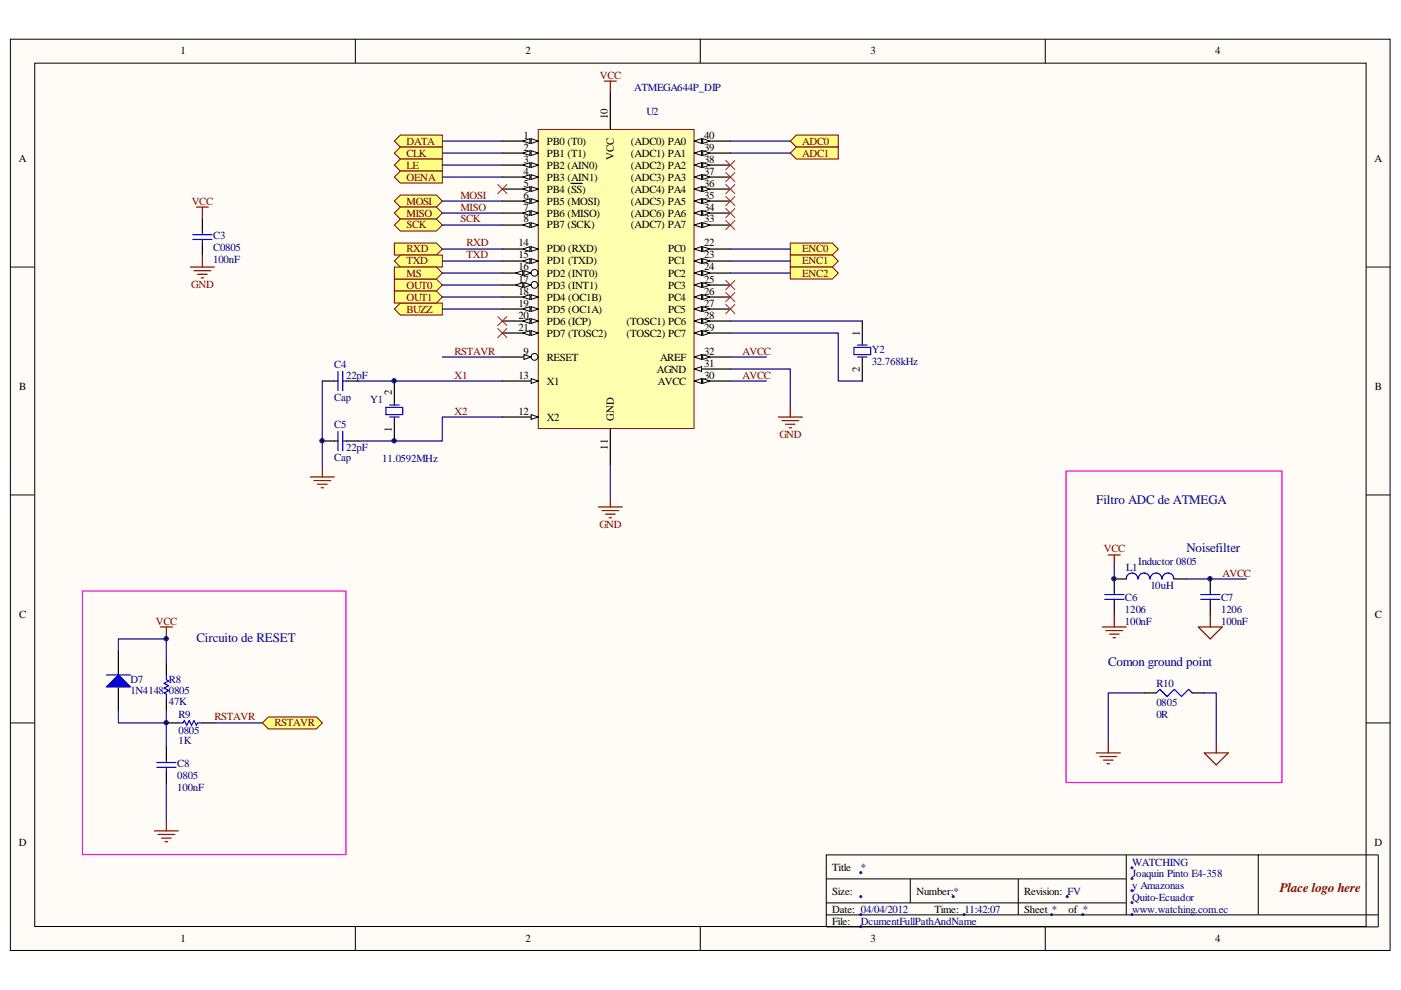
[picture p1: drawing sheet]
<svg xmlns="http://www.w3.org/2000/svg" width="297mm" height="210mm" viewBox="0 0 297 210" stroke-linecap="round" stroke-linejoin="round" font-family="sans-serif">
<path d="M2.3 8.4h292.4v193.1h-292.4z" fill="#fffcf8"/>
<path d="M2.2 8.3h292.5v193.2h-292.5z" fill="none" stroke="#000" stroke-width=".21"/>
<path d="M7.5 13.5h282.1v182.9h-282.1z" fill="#fffcf8"/>
<g fill="none" stroke="#000" stroke-width=".21">
<path d="M7.4 13.4h282.2v183h-282.2zM75.3 8.3v5.1M148.5 8.3v5.1M221.6 8.3v5.1M2.2 56.6h5.1M289.7 56.6h5.1M2.2 104.9h5.1M289.7 104.9h5.1M2.2 153.3h5.1M289.7 153.3h5.1M75.3 196.5v5.1M148.5 196.5v5.1"/>
<path d="M175.2 186.3h63.6M175.2 194h117M175.2 191.4h63.6M193 186.3v5.1M215.9 186.3v7.7M221.6 196.5v5.1M238.8 181.3v12.7M266.8 181.3h-91.6v15.2h117v-15.2h-25.4v12.7"/>
</g>
<g fill="#000080" stroke="#000080" stroke-width=".21">
<circle cx="182.5" cy="185" r=".21"/>
<circle cx="182.5" cy="190.1" r=".21"/>
<circle cx="202.1" cy="190.1" r=".21"/>
<circle cx="240" cy="184" r=".21"/>
<circle cx="226.3" cy="190.1" r=".21"/>
<circle cx="240" cy="186.3" r=".21"/>
<circle cx="240" cy="188.8" r=".21"/>
<circle cx="240" cy="191.4" r=".21"/>
<circle cx="240" cy="193.9" r=".21"/>
<circle cx="182.5" cy="193.9" r=".21"/>
<circle cx="204.4" cy="193.9" r=".2"/>
<circle cx="182.5" cy="196.5" r=".21"/>
<circle cx="229.6" cy="193.9" r=".21"/>
<circle cx="223" cy="193.9" r=".21"/>
</g>
<path d="M128.1 17.2h2.6M129.4 17.2v2.5M126.9 107.5h5M127.6 108.3h3.6M128.4 109h2M129.1 109.8h.6M129.4 104.9v2.6" fill="none" stroke="#800000" stroke-width=".25"/>
<path d="M154.8 32.5h12.8M93.8 42.6h12.7M93.8 45.2h12.7M93.8 47.7h12.7M93.8 52.8h12.7M93.8 55.3h12.7" fill="none" stroke="#000080" stroke-width=".25"/>
<g fill="#ffff80" stroke="#800000" stroke-width=".21">
<path d="M84.9 41.4h7.6l1.3 1.2-1.3 1.3h-7.6l-1.3-1.3z" fill-rule="evenodd"/>
<path d="M83.6 45.2l1.3-1.3h7.6l1.3 1.3-1.3 1.2h-7.6z" fill-rule="evenodd"/>
<path d="M83.6 47.7l1.3-1.3h7.6l1.3 1.3-1.3 1.3h-7.6z" fill-rule="evenodd"/>
<path d="M83.6 51.5h8.9l1.3 1.3-1.3 1.3h-8.9z" fill-rule="evenodd"/>
<path d="M83.6 55.3l1.3-1.2h8.9v2.5h-8.9z" fill-rule="evenodd"/>
</g>
<path d="M93.8 29.9h12.7M93.8 32.5h12.7M154.8 29.9h12.8M93.8 65.5h12.7M25.1 138v-2.5h10.2v5.1M25.1 150.7v2.6h10.2M35.3 150.7v7.7M45.5 153.3h10.1M35.3 166v7.6" fill="none" stroke="#000080" stroke-width=".25"/>
<path d="M25.1 138v5.1M25.1 145.6v5.1M35.3 140.6v2.5M35.3 148.2v2.5M35.3 153.3h2.5M42.9 153.3h2.6" fill="none" stroke="#000" stroke-width=".25"/>
<path d="M22.6 143.1h5M35.3 143.1v1l.5 .3-1 .5 1 .5-1 .5 1 .5-1 .5 .5 .3v1M37.8 153.3h1l.3-.5 .5 1 .5-1 .5 1 .5-1 .5 1 .3-.5h1" fill="none" stroke="#00f" stroke-width=".25"/>
<path d="M34 132.9h2.5M35.3 132.9v2.6M32.7 176.2h5.1M33.5 176.9h3.6M34.3 177.7h2M35 178.5h.5M35.3 173.6v2.6" fill="none" stroke="#800000" stroke-width=".25"/>
<path d="M22.6 145.6l2.5-2.5 2.5 2.5z" fill="#00f" stroke="#00f" stroke-width=".25"/>
<path d="M55.6 153.3l1.3-1.3h10.2l1.2 1.3-1.2 1.2h-10.2z" fill-rule="evenodd" fill="#ffff80" stroke="#800000" stroke-width=".21"/>
<path d="M226 99.9h45.8v66h-45.8zM17.5 125.3h55.8v55.9h-55.8z" fill="none" stroke="#f0f" stroke-width=".25"/>
<g fill="none" stroke="#000" stroke-width=".25">
<path d="M42.9 46.4v2.6M42.9 51.5v2.6M68.3 80.8h2.6M68.3 93.5h2.6M73.4 80.8h2.6M73.4 93.5h2.6M83.6 80.8v5.1M83.6 88.4v5.1M236.2 127.8v2.6M238.8 122.8h-2.6v2.5M249 122.8h2.5M256.6 122.8v2.5"/>
<path d="M256.6 127.8v2.6M35.3 158.4v2.5M242.6 146.9h2.6M252.8 146.9h2.5M35.3 163.5v2.5"/>
</g>
<g fill="none" stroke="#00f" stroke-width=".25">
<path d="M40.9 49.8h4M40.9 50.8h4M42.9 49v.8M42.9 50.8v.7M71.7 78.7v4.1M72.7 78.7v4.1M70.9 80.8h.8M70.9 93.5h.8M71.7 91.5v4M72.7 91.5v4M72.7 80.8h.7M72.7 93.5h.7"/>
<path d="M81.8 86.4h3.6v1.5h-3.6zM82.6 85.9h2M82.6 88.4h2M234.2 126.1h4.1M234.2 127.1h4.1M236.2 125.3v.8M236.2 127.1v.7M241.2 122.8a1.22 1.22 0 0 0-1.2-1.3 1.22 1.22 0 0 0-1.2 1.3M243.8 122.8a1.22 1.22 0 0 0-1.2-1.3 1.22 1.22 0 0 0-1.3 1.3M246.3 122.8a1.22 1.22 0 0 0-1.2-1.3 1.22 1.22 0 0 0-1.2 1.3M248.9 122.8a1.23 1.23 0 0 0-1.3-1.3 1.23 1.23 0 0 0-1.2 1.3M254.6 126.1h4"/>
<path d="M254.6 127.1h4M256.6 125.3v.8M256.6 127.1v.7M245.2 146.9l.7-.7 1.5 1.5 1.6-1.5 1.5 1.5 1.5-1.5 .8 .7M33.2 161.7h4.1M33.2 162.7h4.1M35.3 160.9v.8M35.3 162.7v.8"/>
</g>
<g fill="none" stroke="#800000" stroke-width=".25">
<path d="M40.4 56.6h5.1M41.1 57.4h3.6M41.6 43.9h2.6M41.9 58.1h2M42.7 58.9h.5M42.9 43.9v2.5M42.9 54.1v2.5M68.3 98.6v2.5M65.8 101.1h5.1M66.6 101.9h3.5M67.3 102.7h2.1M68.1 103.4h.5"/>
<path d="M235 117.7h2.5M236.2 117.7v2.5M233.7 132.9h5.1M234.5 133.7h3.5M235.2 134.5h2.1M236 135.2h.5M236.2 130.4v2.5M254.1 132.9h5l-2.5 2.6zM256.6 130.4v2.5M232.4 159.6h5.1M235 157.1v2.5M255.3 159.6h5.1l-2.5 2.6z"/>
<path d="M257.9 157.1v2.5M233.2 160.4h3.6M234 161.2h2M234.7 161.9h.5"/>
</g>
<path d="M68.3 80.8v17.8M76 80.8h30.5M106.5 88.4h-12.7v5.1h-17.8M236.2 120.2v2.6M251.5 122.8h12.7M242.6 146.9h-7.6v10.2M255.3 146.9h2.6v10.2" fill="none" stroke="#000080" stroke-width=".25"/>
<g fill="#ffff80" stroke="#800000" stroke-width=".21">
<path d="M168.8 28.6h8.9v2.6h-8.9l-1.2-1.3z" fill-rule="evenodd"/>
<path d="M167.6 32.5l1.2-1.3h8.9v2.5h-8.9z" fill-rule="evenodd"/>
</g>
<path d="M114.2 27.5h33v63.4h-33z" fill="#ffffb0"/>
<path d="M114.1 27.4h33.1v63.5h-33.1z" fill="none" stroke="#800000" stroke-width=".21"/>
<path d="M147.2 78.2h7.6" fill="none" stroke="#000" stroke-width=".25"/>
<path d="M147.2 78.2l1.5-.5v1z" fill="#fffcf8" stroke="#000" stroke-width=".21"/>
<path d="M106.5 80.8h7.6" fill="none" stroke="#000" stroke-width=".25"/>
<path d="M112.6 80.3l1.5 .5-1.5 .5z" fill="#fffcf8" stroke="#000" stroke-width=".21"/>
<path d="M106.5 88.4h7.6" fill="none" stroke="#000" stroke-width=".25"/>
<path d="M112.6 87.9l1.5 .5-1.5 .5z" fill="#fffcf8" stroke="#000" stroke-width=".21"/>
<path d="M106.5 75.7h7.6" fill="none" stroke="#000" stroke-width=".25"/>
<g fill="#fffcf8" stroke="#000" stroke-width=".21">
<path d="M111.1 75.2l1.5 .5-1.5 .5z"/>
<circle cx="113.3" cy="75.7" r=".72"/>
</g>
<path d="M106.5 57.9h7.6" fill="none" stroke="#000" stroke-width=".25"/>
<g fill="#fffcf8" stroke="#000" stroke-width=".21">
<path d="M111.1 57.4l1.5 .5-1.5 .5z"/>
<path d="M109.3 57.9l1.5-.5v1z"/>
<circle cx="113.3" cy="57.8" r=".71"/>
</g>
<path d="M106.5 60.4h7.6" fill="none" stroke="#000" stroke-width=".25"/>
<g fill="#fffcf8" stroke="#000" stroke-width=".21">
<path d="M111.1 59.9l1.5 .5-1.5 .5z"/>
<path d="M109.3 60.4l1.5-.5v1z"/>
<circle cx="113.3" cy="60.4" r=".72"/>
</g>
<path d="M106.5 63h7.6" fill="none" stroke="#000" stroke-width=".25"/>
<g fill="#fffcf8" stroke="#000" stroke-width=".21">
<path d="M112.6 62.5l1.5 .5-1.5 .5z"/>
<path d="M110.8 63l1.6-.5v1z"/>
</g>
<path d="M106.5 65.5h7.6" fill="none" stroke="#000" stroke-width=".25"/>
<g fill="#fffcf8" stroke="#000" stroke-width=".21">
<path d="M112.6 65l1.5 .5-1.5 .5z"/>
<path d="M110.8 65.5l1.6-.5v1z"/>
</g>
<path d="M106.5 29.9h7.6" fill="none" stroke="#000" stroke-width=".25"/>
<g fill="#fffcf8" stroke="#000" stroke-width=".21">
<path d="M112.6 29.4l1.5 .5-1.5 .5z"/>
<path d="M110.8 29.9l1.6-.5v1z"/>
</g>
<path d="M106.5 32.5h7.6" fill="none" stroke="#000" stroke-width=".25"/>
<g fill="#fffcf8" stroke="#000" stroke-width=".21">
<path d="M112.6 31.9l1.5 .6-1.5 .5z"/>
<path d="M110.8 32.5l1.6-.6v1.1z"/>
</g>
<path d="M106.5 35h7.6" fill="none" stroke="#000" stroke-width=".25"/>
<g fill="#fffcf8" stroke="#000" stroke-width=".21">
<path d="M112.6 34.5l1.5 .5-1.5 .5z"/>
<path d="M110.8 35l1.6-.5v1z"/>
</g>
<path d="M106.5 37.5h7.6" fill="none" stroke="#000" stroke-width=".25"/>
<g fill="#fffcf8" stroke="#000" stroke-width=".21">
<path d="M112.6 37l1.5 .5-1.5 .6z"/>
<path d="M110.8 37.5l1.6-.5v1.1z"/>
</g>
<path d="M106.5 40.1h7.6" fill="none" stroke="#000" stroke-width=".25"/>
<g fill="#fffcf8" stroke="#000" stroke-width=".21">
<path d="M112.6 39.6l1.5 .5-1.5 .5z"/>
<path d="M110.8 40.1l1.6-.5v1z"/>
</g>
<path d="M121.1 38.9h2.3M106.5 42.6h7.6" fill="none" stroke="#000" stroke-width=".25"/>
<g fill="#fffcf8" stroke="#000" stroke-width=".21">
<path d="M112.6 42.1l1.5 .5-1.5 .5z"/>
<path d="M110.8 42.6l1.6-.5v1z"/>
</g>
<path d="M106.5 45.2h7.6" fill="none" stroke="#000" stroke-width=".25"/>
<g fill="#fffcf8" stroke="#000" stroke-width=".21">
<path d="M112.6 44.7l1.5 .5-1.5 .5z"/>
<path d="M110.8 45.2l1.6-.5v1z"/>
</g>
<path d="M106.5 47.7h7.6" fill="none" stroke="#000" stroke-width=".25"/>
<g fill="#fffcf8" stroke="#000" stroke-width=".21">
<path d="M112.6 47.2l1.5 .5-1.5 .5z"/>
<path d="M110.8 47.7l1.6-.5v1z"/>
</g>
<path d="M147.2 29.9h7.6" fill="none" stroke="#000" stroke-width=".25"/>
<g fill="#fffcf8" stroke="#000" stroke-width=".21">
<path d="M147.2 29.9l1.5-.5v1z"/>
<path d="M149 29.4l1.5 .5-1.5 .5z"/>
</g>
<path d="M147.2 32.5h7.6" fill="none" stroke="#000" stroke-width=".25"/>
<g fill="#fffcf8" stroke="#000" stroke-width=".21">
<path d="M147.2 32.5l1.5-.6v1.1z"/>
<path d="M149 31.9l1.5 .6-1.5 .5z"/>
</g>
<path d="M147.2 35h7.6" fill="none" stroke="#000" stroke-width=".25"/>
<g fill="#fffcf8" stroke="#000" stroke-width=".21">
<path d="M147.2 35l1.5-.5v1z"/>
<path d="M149 34.5l1.5 .5-1.5 .5z"/>
</g>
<path d="M147.2 37.5h7.6" fill="none" stroke="#000" stroke-width=".25"/>
<g fill="#fffcf8" stroke="#000" stroke-width=".21">
<path d="M147.2 37.5l1.5-.5v1.1z"/>
<path d="M149 37l1.5 .5-1.5 .6z"/>
</g>
<path d="M147.2 40.1h7.6" fill="none" stroke="#000" stroke-width=".25"/>
<g fill="#fffcf8" stroke="#000" stroke-width=".21">
<path d="M147.2 40.1l1.5-.5v1z"/>
<path d="M149 39.6l1.5 .5-1.5 .5z"/>
</g>
<path d="M147.2 42.6h7.6" fill="none" stroke="#000" stroke-width=".25"/>
<g fill="#fffcf8" stroke="#000" stroke-width=".21">
<path d="M147.2 42.6l1.5-.5v1z"/>
<path d="M149 42.1l1.5 .5-1.5 .5z"/>
</g>
<path d="M147.2 45.2h7.6" fill="none" stroke="#000" stroke-width=".25"/>
<g fill="#fffcf8" stroke="#000" stroke-width=".21">
<path d="M147.2 45.2l1.5-.5v1z"/>
<path d="M149 44.7l1.5 .5-1.5 .5z"/>
</g>
<path d="M147.2 47.7h7.6" fill="none" stroke="#000" stroke-width=".25"/>
<g fill="#fffcf8" stroke="#000" stroke-width=".21">
<path d="M147.2 47.7l1.5-.5v1z"/>
<path d="M149 47.2l1.5 .5-1.5 .5z"/>
</g>
<path d="M147.2 52.8h7.6" fill="none" stroke="#000" stroke-width=".25"/>
<g fill="#fffcf8" stroke="#000" stroke-width=".21">
<path d="M147.2 52.8l1.5-.5v1z"/>
<path d="M149 52.3l1.5 .5-1.5 .5z"/>
</g>
<path d="M147.2 55.3h7.6" fill="none" stroke="#000" stroke-width=".25"/>
<g fill="#fffcf8" stroke="#000" stroke-width=".21">
<path d="M147.2 55.3l1.5-.5v1.1z"/>
<path d="M149 54.8l1.5 .5-1.5 .6z"/>
</g>
<path d="M147.2 57.9h7.6" fill="none" stroke="#000" stroke-width=".25"/>
<g fill="#fffcf8" stroke="#000" stroke-width=".21">
<path d="M147.2 57.9l1.5-.5v1z"/>
<path d="M149 57.4l1.5 .5-1.5 .5z"/>
</g>
<path d="M147.2 60.4h7.6" fill="none" stroke="#000" stroke-width=".25"/>
<g fill="#fffcf8" stroke="#000" stroke-width=".21">
<path d="M147.2 60.4l1.5-.5v1z"/>
<path d="M149 59.9l1.5 .5-1.5 .5z"/>
</g>
<path d="M147.2 63h7.6" fill="none" stroke="#000" stroke-width=".25"/>
<g fill="#fffcf8" stroke="#000" stroke-width=".21">
<path d="M147.2 63l1.5-.5v1z"/>
<path d="M149 62.5l1.5 .5-1.5 .5z"/>
</g>
<path d="M147.2 65.5h7.6" fill="none" stroke="#000" stroke-width=".25"/>
<g fill="#fffcf8" stroke="#000" stroke-width=".21">
<path d="M147.2 65.5l1.5-.5v1z"/>
<path d="M149 65l1.5 .5-1.5 .5z"/>
</g>
<path d="M147.2 68.1h7.6" fill="none" stroke="#000" stroke-width=".25"/>
<g fill="#fffcf8" stroke="#000" stroke-width=".21">
<path d="M147.2 68.1l1.5-.5v1z"/>
<path d="M149 67.6l1.5 .5-1.5 .5z"/>
</g>
<path d="M147.2 70.6h7.6" fill="none" stroke="#000" stroke-width=".25"/>
<g fill="#fffcf8" stroke="#000" stroke-width=".21">
<path d="M147.2 70.6l1.5-.5v1z"/>
<path d="M149 70.1l1.5 .5-1.5 .5z"/>
</g>
<path d="M106.5 70.6h7.6" fill="none" stroke="#000" stroke-width=".25"/>
<g fill="#fffcf8" stroke="#000" stroke-width=".21">
<path d="M112.6 70.1l1.5 .5-1.5 .5z"/>
<path d="M110.8 70.6l1.6-.5v1z"/>
</g>
<path d="M106.5 68.1h7.6" fill="none" stroke="#000" stroke-width=".25"/>
<g fill="#fffcf8" stroke="#000" stroke-width=".21">
<path d="M112.6 67.6l1.5 .5-1.5 .5z"/>
<path d="M110.8 68.1l1.6-.5v1z"/>
</g>
<path d="M147.2 80.8h7.6" fill="none" stroke="#000" stroke-width=".25"/>
<g fill="#fffcf8" stroke="#000" stroke-width=".21">
<path d="M147.2 80.8l1.5-.5v1z"/>
<path d="M149 80.3l1.5 .5-1.5 .5z"/>
</g>
<path d="M147.2 75.7h7.6" fill="none" stroke="#000" stroke-width=".25"/>
<g fill="#fffcf8" stroke="#000" stroke-width=".21">
<path d="M147.2 75.7l1.5-.5v1z"/>
<path d="M149 75.2l1.5 .5-1.5 .5z"/>
</g>
<path d="M106.5 55.3h7.6" fill="none" stroke="#000" stroke-width=".25"/>
<g fill="#fffcf8" stroke="#000" stroke-width=".21">
<path d="M112.6 54.8l1.5 .5-1.5 .6z"/>
<path d="M110.8 55.3l1.6-.5v1.1z"/>
</g>
<path d="M106.5 52.8h7.6" fill="none" stroke="#000" stroke-width=".25"/>
<g fill="#fffcf8" stroke="#000" stroke-width=".21">
<path d="M112.6 52.3l1.5 .5-1.5 .5z"/>
<path d="M110.8 52.8l1.6-.5v1z"/>
</g>
<path d="M129.4 19.7v7.7M129.4 91v7.6" fill="none" stroke="#000" stroke-width=".25"/>
<path d="M93.8 75.7h12.7M154.8 78.2h12.8v7.7M154.8 70.6h22.9v10.2h5.1M154.8 75.7h7.7M154.8 68.1h28M154.8 80.8h7.7" fill="none" stroke="#000080" stroke-width=".25"/>
<path d="M165 88.4h5.1M165.8 89.2h3.5M166.5 89.9h2.1M167.3 90.7h.5M167.6 85.9v2.5" fill="none" stroke="#800000" stroke-width=".25"/>
<g fill="#ffff80" stroke="#800000" stroke-width=".21">
<path d="M83.6 29.9l1.3-1.3h8.9v2.6h-8.9z" fill-rule="evenodd"/>
<path d="M83.6 32.5l1.3-1.3h8.9v2.5h-8.9z" fill-rule="evenodd"/>
<path d="M84.9 33.7h8.9v2.6h-8.9l-1.3-1.3z" fill-rule="evenodd"/>
</g>
<path d="M93.8 35h12.7M154.8 52.8h12.8M154.8 55.3h12.8M154.8 57.9h12.8" fill="none" stroke="#000080" stroke-width=".25"/>
<g fill="#ffff80" stroke="#800000" stroke-width=".21">
<path d="M167.6 51.5h8.9l1.2 1.3-1.2 1.3h-8.9z" fill-rule="evenodd"/>
<path d="M167.6 54.1h8.9l1.2 1.2-1.2 1.3h-8.9z" fill-rule="evenodd"/>
</g>
<path d="M93.8 37.5h12.7" fill="none" stroke="#000080" stroke-width=".25"/>
<path d="M84.9 64.2h8.9v2.6h-8.9l-1.3-1.3z" fill-rule="evenodd" fill="#ffff80" stroke="#800000" stroke-width=".21"/>
<path d="M153.8 34l2.1 2M153.8 36.5l2.1 2.1M153.8 39.1l2.1 2M155.9 34l-2.1 2M155.9 36.5l-2.1 2.1M155.9 39.1l-2.1 2M153.8 41.6l2.1 2M153.8 44.2l2.1 2M155.9 41.6l-2.1 2M155.9 44.2l-2.1 2M153.8 64.5l2.1 2M155.9 64.5l-2.1 2" fill="none" stroke="#f00" stroke-width=".21"/>
<g fill="#ffff80" stroke="#800000" stroke-width=".21">
<path d="M83.6 59.2h8.9l1.3 1.2-1.3 1.3h-8.9z" fill-rule="evenodd"/>
<path d="M83.6 61.7h8.9l1.3 1.3-1.3 1.2h-8.9z" fill-rule="evenodd"/>
</g>
<path d="M93.8 60.4h12.7M93.8 63h12.7" fill="none" stroke="#000080" stroke-width=".25"/>
<path d="M182.8 68.1v5.1M182.8 75.7v5.1" fill="none" stroke="#000" stroke-width=".25"/>
<path d="M181 73.7h3.6v1.5h-3.6zM181.8 75.7h2M181.8 73.2h2" fill="none" stroke="#00f" stroke-width=".25"/>
<path d="M167.6 56.6h8.9l1.2 1.3-1.2 1.3h-8.9z" fill-rule="evenodd" fill="#ffff80" stroke="#800000" stroke-width=".21"/>
<path d="M153.8 46.7l2.1 2M155.9 46.7l-2.1 2" fill="none" stroke="#f00" stroke-width=".21"/>
<path d="M83.6 37.5l1.3-1.2h8.9v2.5h-8.9z" fill-rule="evenodd" fill="#ffff80" stroke="#800000" stroke-width=".21"/>
<path d="M105.5 39.1l2 2M107.5 39.1l-2 2M153.8 59.4l2.1 2.1M155.9 59.4l-2.1 2.1M105.5 69.6l2 2M105.5 67l2 2.1M107.5 69.6l-2 2M107.5 67l-2 2.1M153.8 62l2.1 2M155.9 62l-2.1 2" fill="none" stroke="#f00" stroke-width=".21"/>
<path d="M83.6 56.6h8.9l1.3 1.3-1.3 1.3h-8.9z" fill-rule="evenodd" fill="#ffff80" stroke="#800000" stroke-width=".21"/>
<path d="M93.8 57.9h12.7M129.4 98.6v6.3" fill="none" stroke="#000080" stroke-width=".25"/>
<g fill="#000080" stroke="#000080" stroke-width=".21">
<circle cx="35.2" cy="153.2" r=".46"/>
<circle cx="35.2" cy="135.4" r=".46"/>
<circle cx="68.3" cy="93.5" r=".47"/>
<circle cx="83.6" cy="93.5" r=".46"/>
<circle cx="83.6" cy="80.7" r=".46"/>
<circle cx="236.2" cy="122.7" r=".47"/>
<circle cx="256.5" cy="122.7" r=".47"/>
</g>
<g font-size="2.8" fill="#000080">
<text x="232.4" y="106.8">Filtro ADC de ATMEGA</text>
<text x="251.5" y="117">Noisefilter</text>
<text x="41.7" y="136.1">Circuito de RESET</text>
<text x="234.9" y="141.2">Comon ground point</text>
</g>
<text font-size="2.8" fill="#800000" x="271.4" y="189.1">Place logo here</text>
<g font-size="2.3">
<text x="38.3" y="11.5">1</text>
<text x="111.4" y="11.5">2</text>
<text x="184.6" y="11.5">3</text>
<text x="257.6" y="11.5">4</text>
<text x="111" y="29.4">1</text>
<text x="128.9" y="25.3" transform="rotate(-90 128.9 25.3)">10</text>
<text x="149.3" y="29.4">40</text>
<text x="4" y="34.4">A</text>
<text x="111" y="31.9">2</text>
<text x="111" y="34.5">3</text>
<text x="115.9" y="30.7">PB0 (T0)</text>
<text x="115.9" y="33.2">PB1 (T1)</text>
<text x="115.9" y="35.7">PB2 (AIN0)</text>
<text x="130.1" y="33.9" transform="rotate(-90 130.1 33.9)">VCC</text>
<text x="133.8" y="30.7">(ADC0) PA0</text>
<text x="133.8" y="33.2">(ADC1) PA1</text>
<text x="133.8" y="35.7">(ADC2) PA2</text>
<text x="149.3" y="31.9">39</text>
<text x="149.3" y="34.5">38</text>
<text x="291.4" y="34.4">A</text>
<text x="111" y="37">4</text>
<text x="111" y="39.6">5</text>
<text x="115.9" y="38.3">PB3 (AIN1)</text>
<text x="115.9" y="40.8">PB4 (SS)</text>
<text x="133.8" y="38.3">(ADC3) PA3</text>
<text x="133.8" y="40.8">(ADC4) PA4</text>
<text x="149.3" y="37">37</text>
<text x="149.3" y="39.6">36</text>
<text x="111" y="42.1">6</text>
<text x="111" y="44.6">7</text>
<text x="111" y="47.2">8</text>
<text x="115.9" y="43.4">PB5 (MOSI)</text>
<text x="115.9" y="45.9">PB6 (MISO)</text>
<text x="133.8" y="43.4">(ADC5) PA5</text>
<text x="133.8" y="45.9">(ADC6) PA6</text>
<text x="149.3" y="42.1">35</text>
<text x="149.3" y="44.6">34</text>
<text x="149.3" y="47.2">33</text>
<text x="109.9" y="52.3">14</text>
<text x="115.9" y="48.4">PB7 (SCK)</text>
<text x="115.9" y="53.5">PD0 (RXD)</text>
<text x="133.8" y="48.4">(ADC7) PA7</text>
<text x="141.6" y="53.5">PC0</text>
<text x="149.3" y="52.3">22</text>
<text x="109.9" y="57.3">16</text>
<text x="109.9" y="60">17</text>
<text x="109.9" y="54.8">15</text>
<text x="115.9" y="58.7">PD2 (INT0)</text>
<text x="115.9" y="56.1">PD1 (TXD)</text>
<text x="141.6" y="56.1">PC1</text>
<text x="141.6" y="58.7">PC2</text>
<text x="149.3" y="54.8">23</text>
<text x="149.3" y="57.3">24</text>
<text x="149.3" y="60">25</text>
<text x="109.9" y="62.5">18</text>
<text x="109.9" y="65">19</text>
<text x="115.9" y="61.2">PD3 (INT1)</text>
<text x="115.9" y="63.8">PD4 (OC1B)</text>
<text x="141.6" y="61.2">PC3</text>
<text x="141.6" y="63.8">PC4</text>
<text x="149.3" y="62.5">26</text>
<text x="149.3" y="65">27</text>
<text x="109.9" y="70.1">21</text>
<text x="109.9" y="67.6">20</text>
<text x="115.9" y="66.3">PD5 (OC1A)</text>
<text x="115.9" y="71.4">PD7 (TOSC2)</text>
<text x="115.9" y="68.8">PD6 (ICP)</text>
<text x="132.8" y="68.8">(TOSC1) PC6</text>
<text x="132.8" y="71.4">(TOSC2) PC7</text>
<text x="141.6" y="66.3">PC5</text>
<text x="149.3" y="67.6">28</text>
<text x="149.3" y="70.1">29</text>
<text x="182.3" y="71.1" transform="rotate(-90 182.3 71.1)">1</text>
<text x="111" y="75.2">9</text>
<text x="115.9" y="76.5">RESET</text>
<text x="140" y="76.5">AREF</text>
<text x="149.3" y="77.7">31</text>
<text x="149.3" y="75.2">32</text>
<text x="4.1" y="82.7">B</text>
<text x="83.1" y="83.8" transform="rotate(-90 83.1 83.8)">2</text>
<text x="109.9" y="80.3">13</text>
<text x="115.9" y="81.5">X1</text>
<text x="139.3" y="79">AGND</text>
<text x="139.4" y="81.5">AVCC</text>
<text x="149.3" y="80.3">30</text>
<text x="182.3" y="78.9" transform="rotate(-90 182.3 78.9)">2</text>
<text x="291.5" y="82.7">B</text>
<text x="109.9" y="87.9">12</text>
<text x="115.9" y="89.2">X2</text>
<text x="130.1" y="89.2" transform="rotate(-90 130.1 89.2)">GND</text>
<text x="83.1" y="91.6" transform="rotate(-90 83.1 91.6)">1</text>
<text x="128.9" y="95.3" transform="rotate(-90 128.9 95.3)">11</text>
<text x="4.1" y="131.1">C</text>
<text x="291.5" y="131.1">C</text>
<text x="4" y="179.4">D</text>
<text x="291.4" y="179.4">D</text>
<text x="176.4" y="184.6">Title</text>
<text x="176.4" y="189.7">Size:</text>
<text x="194.3" y="189.7">Number:*</text>
<text x="217.2" y="189.7">Revision: FV</text>
<text x="176.4" y="193.5">Date: 04/04/2012</text>
<text x="176.4" y="196">File:</text>
<text x="198.1" y="193.5">Time: 11:42:07</text>
<text x="217.2" y="193.5">Sheet *</text>
<text x="226.6" y="193.5">of *</text>
<text x="38.3" y="199.8">1</text>
<text x="111.4" y="199.8">2</text>
<text x="184.6" y="199.8">3</text>
<text x="257.6" y="199.8">4</text>
</g>
<g font-size="2.3" fill="#800000">
<text x="127.2" y="16.7">VCC</text>
<text x="86.2" y="30.7">DATA</text>
<text x="86.2" y="33.2">CLK</text>
<text x="86.2" y="35.7">LE</text>
<text x="170.1" y="30.7">ADC0</text>
<text x="170.1" y="33.2">ADC1</text>
<text x="86.2" y="38.3">OENA</text>
<text x="40.6" y="43.4">VCC</text>
<text x="86.2" y="43.4">MOSI</text>
<text x="86.2" y="45.9">MISO</text>
<text x="97.6" y="44.6">MISO</text>
<text x="97.6" y="42.1">MOSI</text>
<text x="97.6" y="47.2">SCK</text>
<text x="86.2" y="48.4">SCK</text>
<text x="86.2" y="53.5">RXD</text>
<text x="98.9" y="52.3">RXD</text>
<text x="170.1" y="53.5">ENC0</text>
<text x="86.2" y="56.1">TXD</text>
<text x="86.2" y="58.7">MS</text>
<text x="98.9" y="54.8">TXD</text>
<text x="170.1" y="56.1">ENC1</text>
<text x="170.1" y="58.7">ENC2</text>
<text x="40.6" y="61.1">GND</text>
<text x="86.2" y="61.2">OUT0</text>
<text x="86.2" y="63.8">OUT1</text>
<text x="86.2" y="66.3">BUZZ</text>
<text x="96.4" y="75.2">RSTAVR</text>
<text x="157.4" y="75.2">AVCC</text>
<text x="96.4" y="80.3">X1</text>
<text x="157.4" y="80.3">AVCC</text>
<text x="96.4" y="87.9">X2</text>
<text x="165.3" y="92.9">GND</text>
<text x="127.1" y="112">GND</text>
<text x="234" y="117.1">VCC</text>
<text x="259.2" y="122.3">AVCC</text>
<text x="33" y="132.4">VCC</text>
<text x="45.5" y="152.8">RSTAVR</text>
<text x="58.2" y="154">RSTAVR</text>
</g>
<g font-size="2.3" fill="#000080">
<text x="134.5" y="19.2">ATMEGA644P_DIP</text>
<text x="137.1" y="24.3">U2</text>
<text x="45.2" y="50.7">C3</text>
<text x="45.2" y="53.3">C0805</text>
<text x="45.2" y="55.8">100nF</text>
<text x="70.9" y="78">C4</text>
<text x="184.8" y="74.9">Y2</text>
<text x="184.8" y="77.5">32.768kHz</text>
<text x="73.4" y="80.3">22pF</text>
<text x="70.9" y="85.1">Cap</text>
<text x="78.5" y="85.4">Y1</text>
<text x="70.9" y="90.7">C5</text>
<text x="73.4" y="95.5">22pF</text>
<text x="70.9" y="97.8">Cap</text>
<text x="81" y="98.1">11.0592MHz</text>
<text x="241.3" y="119.7">Inductor 0805</text>
<text x="238.8" y="121">L1</text>
<text x="243.9" y="124.8">10uH</text>
<text x="238.5" y="127.4">C6</text>
<text x="238.5" y="129.9">1206</text>
<text x="258.9" y="127.4">C7</text>
<text x="258.9" y="129.9">1206</text>
<text x="238.5" y="132.4">100nF</text>
<text x="258.9" y="132.4">100nF</text>
<text x="27.7" y="144.9">D7</text>
<text x="27.7" y="147.2">1N4148</text>
<text x="35.8" y="149.5">47K</text>
<text x="35.8" y="144.9">R8</text>
<text x="35.8" y="147.2">0805</text>
<text x="245.2" y="145.6">R10</text>
<text x="245.2" y="149.7">0805</text>
<text x="37.8" y="152.2">R9</text>
<text x="37.8" y="155.5">0805</text>
<text x="245.2" y="152.2">0R</text>
<text x="37.8" y="157.8">1K</text>
<text x="37.6" y="167.7">100nF</text>
<text x="37.6" y="162.7">C8</text>
<text x="37.6" y="165.2">0805</text>
<text x="182.5" y="184.6">*</text>
<text x="240" y="183.6">WATCHING</text>
<text x="240" y="185.9">Joaquin Pinto E4-358</text>
<text x="240" y="188.4">y Amazonas</text>
<text x="240" y="190.9">Quito-Ecuador</text>
<text x="182.5" y="196">DcumentFullPathAndName</text>
<text x="240" y="193.5">www.watching.com.ec</text>
</g>
</svg>
